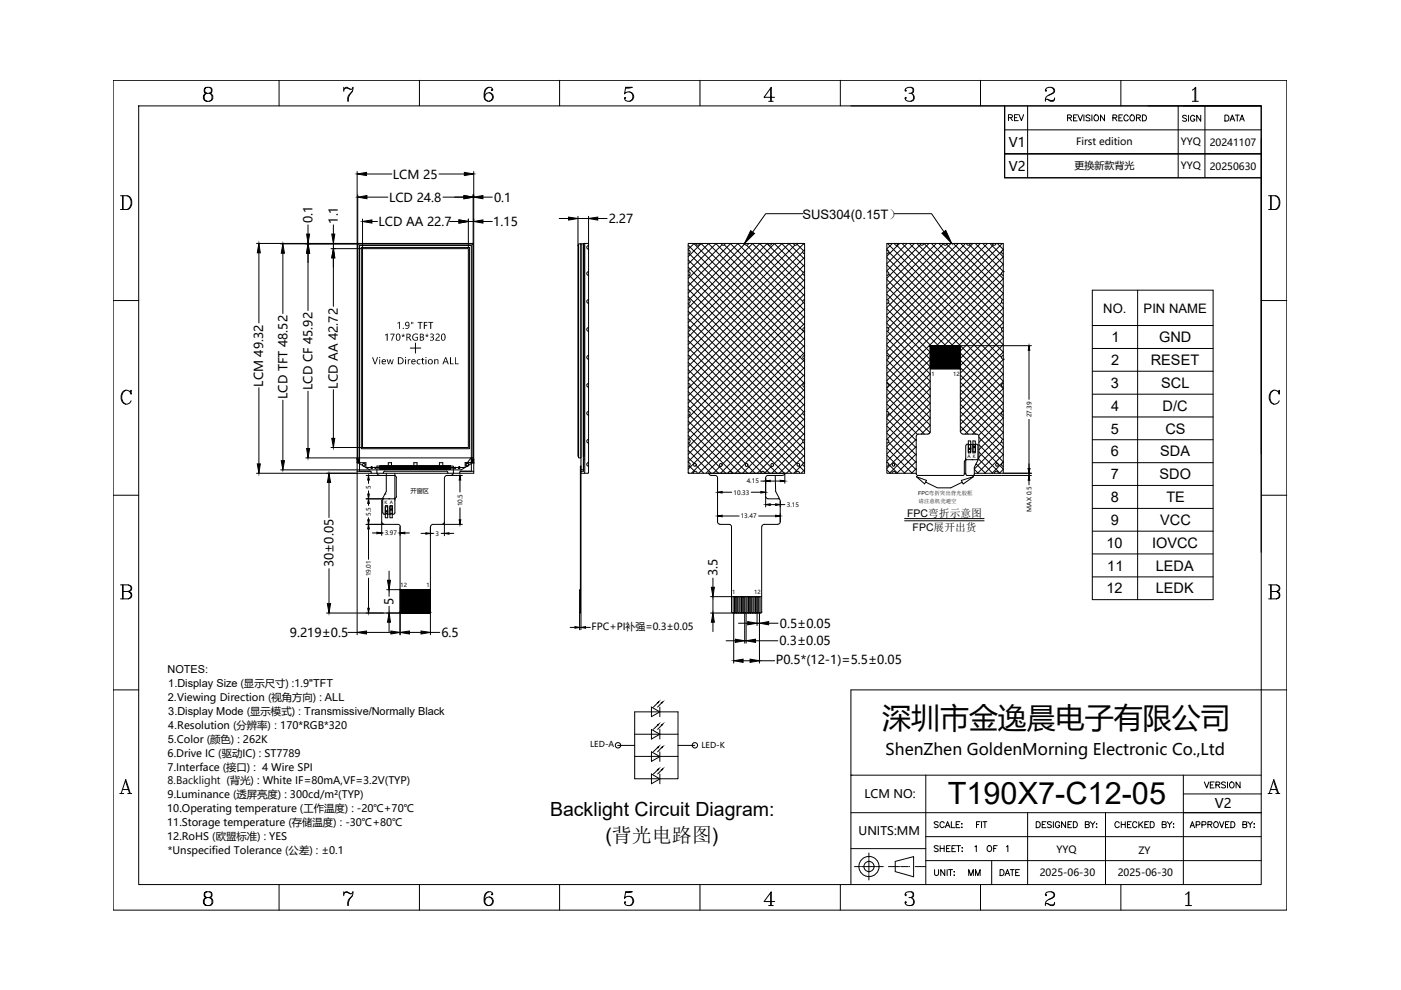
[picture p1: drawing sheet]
<svg xmlns="http://www.w3.org/2000/svg" width="297mm" height="210mm" viewBox="0 0 297 210" stroke-linecap="round" stroke-linejoin="round" font-family="sans-serif">
<g fill="none" stroke="#000" stroke-width=".21">
<path d="M24 17h248.8v176h-248.8zM43.8 18.5l-.4 .2-.1 .7a.97 .97 0 0 0 1.6 0v-.5a.94 .94 0 0 0-1.4-.2l-.1 .7 .1 .3 .3 .1M44.4 18.5l.4 .4-.1 .8-.3 .1 .4 .1 .3 .4a.98 .98 0 0 1-1.1 1.2 .98 .98 0 0 1-.7-1.4l.5-.3-.3 .1a.95 .95 0 0 0 .3 1.6M44.4 19.8l.3 .1a.95 .95 0 0 1-.3 1.6M59.2 17v5.5M72.9 19.1l.4-.6h.3l.7 .4h.3l.2-.4a2.25 2.25 0 0 1-.8 1.8l-.1 1.2M72.9 18.5v.9M73 18.8l.6-.1 .7 .2M74.7 19.4a2.05 2.05 0 0 0-1 2.1M88.9 17v5.5M103.6 18.5a1.77 1.77 0 0 0-.4 2.8l.3 .2M103.7 19.7a.93 .93 0 0 1 .8 .9 .93 .93 0 0 1-.8 .9"/>
<path d="M104.3 18.9l-.1 .2 .1 .1 .2-.1-.2-.4a1.11 1.11 0 0 0-1.2 0 1.11 1.11 0 0 0-.5 1.1v.8a.96 .96 0 0 0 1 1 .96 .96 0 0 0 1-1 .96 .96 0 0 0-1-.9l-.4 .1-.4 .7M118.6 17v5.5M132.7 18.7l1.4-.2h-1.4l-.3 1.4a1.06 1.06 0 0 1 1.5-.3 1.06 1.06 0 0 1 .2 1.6 1.06 1.06 0 0 1-1.6 0l-.1-.3 .1-.3 .2 .2-.2 .1M133.5 19.5a1.06 1.06 0 0 1 .7 1 1.06 1.06 0 0 1-.7 1M148.4 17v5.5M163.4 18.8v2.7M178.2 17v5.5M192 19.1l.2 .1-.2 .2-.1-.3a1.05 1.05 0 0 1 1.8-.2l-.1 .8-.9 .1M193.2 18.5l.4 .4v.5l-.4 .4a.87 .87 0 0 1 .6 .8 .87 .87 0 0 1-.6 .9 .99 .99 0 0 1-1.3-.6l.1-.3 .2 .2-.2 .1M207.9 17v5.5M221.8 19.1l.1 .1-.1 .2-.2-.2a.99 .99 0 0 1 1.1-.7 .99 .99 0 0 1 .9 .9 2.47 2.47 0 0 1-1.5 .9l-.3 .3-.2 .9M222.9 18.5a.74 .74 0 0 1 .4 1.2l-1 .5"/>
<path d="M237.6 17v5.5M252.8 19.1l.7-.6v3M253.4 18.7v2.8M29.4 22.5h238v165.1h-238zM163 21.5h.9M164.2 20.6h-2.2l1.5-2.1v3M193.6 20.1a.93 .93 0 0 1-.4 1.4M213 32.6h54.4M213 27.5h54.4M213 37.7h54.4M217.9 22.5v15.2M223.6 21.1l-.4 .2-1.1-.2-.5 .1"/>
<path d="M223.6 20.8v.3l-.3 .4h-.6l-.6-.4M226.3 25l.8-.1 .1-.3-.3-.2h-.6v1.2M226.8 25l.4 .6M227.6 25h.5M228.4 24.4h-.8v1.2h.8M228.5 24.4l.6 1.2 .4-1.2M229.8 24.4v1.2M231.1 24.6l-.3-.2-.6 .2 .2 .3 .6 .3v.4h-.4l-.4-.1M231.5 24.4v1.2M232.1 24.6l.1-.2a.62 .62 0 0 1 .7 .5 .62 .62 0 0 1-.3 .7 .65 .65 0 0 1-.6-.3 .65 .65 0 0 1 .1-.7zM234.2 24.4v1.2l-.9-1.2v1.2M236 25h.5l.3-.4-.3-.2h-.5v1.2"/>
<path d="M236.4 25l.4 .6M237.2 25h.5M238 24.4h-.8v1.2h.8M239.2 24.7a.48 .48 0 0 0-.5-.3 .48 .48 0 0 0-.4 .5v.3a.48 .48 0 0 0 .4 .4 .48 .48 0 0 0 .5-.3M239.7 24.6l.1-.2a.62 .62 0 0 1 .8 .5 .62 .62 0 0 1-.4 .7 .65 .65 0 0 1-.6-.3 .65 .65 0 0 1 .1-.7zM240.9 25l.9-.1v-.4l-.9-.1v1.2M241.4 25l.4 .6M242.2 24.4h.4a.68 .68 0 0 1 .5 .6 .68 .68 0 0 1-.5 .6h-.4zM252.8 21.5h1.3M25.6 41.5h1.4a1.56 1.56 0 0 1 1 1.5 1.56 1.56 0 0 1-1 1.4h-1.4M26 41.5v2.9M26.1 41.5v2.9"/>
<path d="M27 41.5a1.65 1.65 0 0 1 0 2.9M269 41.5h1.4a1.58 1.58 0 0 1 .7 2.5l-.7 .4h-1.4M269.4 41.5v2.9M269.5 41.5v2.9M270.4 41.5a1.65 1.65 0 0 1 0 2.9M24 63.7h5.4M267.4 63.7h5.4M26.7 82.7a1.69 1.69 0 0 0 0 3M27.6 83.2l.2 .4v-.9l-.2 .5a1.09 1.09 0 0 0-1.2-.4 1.09 1.09 0 0 0-.7 1.1 1.28 1.28 0 0 0 .3 1.4 1.28 1.28 0 0 0 1.4 .2l.4-.5M270.1 82.7a1.73 1.73 0 0 0 0 3M271.1 83.2l.1 .4v-.9l-.1 .5a1.11 1.11 0 0 0-1.3-.4 1.11 1.11 0 0 0-.7 1.1 1.28 1.28 0 0 0 .3 1.4 1.28 1.28 0 0 0 1.4 .2l.4-.5M24 105h5.4"/>
<path d="M267.4 105h5.4M25.6 124h1.6l.4 .2a.64 .64 0 0 1 0 1.1l-.4 .1M25.6 127h1.6l.4-.2a.75 .75 0 0 0 0-1.2l-.4-.2a.81 .81 0 0 1 .6 .8 .81 .81 0 0 1-.6 .8M26 124v3M26.1 124v3M27.2 124a.71 .71 0 0 1 .6 .7 .71 .71 0 0 1-.6 .7h-1.1M269 124h1.7l.4 .2a.7 .7 0 0 1 0 1.1l-.4 .1M269 127h1.7l.4-.2a.8 .8 0 0 0 .2-.8 .8 .8 0 0 0-.6-.6 .82 .82 0 0 1 .5 .8 .82 .82 0 0 1-.5 .8M269.4 124v3M269.5 124v3M270.7 124a.72 .72 0 0 1 .5 .7 .72 .72 0 0 1-.5 .7h-1.2M24 146.3h5.4"/>
<path d="M272.8 146.3h-92.4v41.3M180.4 164.4h.1M180.4 179.9h15.9M180.4 164.4h87M196.3 172.3v15.3M196.3 177.4h71.1M198.9 179.5l-.3-.2-.5 .2 .1 .3 .7 .4v.2l-.3 .2-.5-.2M198.9 174.4l-.3-.2-.5 .2 .1 .3 .7 .4v.2l-.3 .2-.5-.2M199.3 179.3v1.3M199.3 179.9h.9M200.2 174.5a.46 .46 0 0 0-.5-.3 .46 .46 0 0 0-.4 .5 .54 .54 0 0 0 .2 .6 .54 .54 0 0 0 .6 0l.1-.1M200.2 179.3v1.3"/>
<path d="M200.4 175.5l.5-1.3 .5 1.3M200.6 175.1h.6M200.7 179.9h.5M201.5 179.3h-.8v1.3h.8M201.7 174.2v1.3h.7M201.8 179.9h.5M202.6 179.3h-.8v1.3h.8M202.7 174.8h.5M202.8 179.3h.9M203.2 179.3v1.3M203.5 174.2h-.8v1.3h.8M203.9 174.7h.1z"/>
<path d="M203.9 175.4h.1zM203.9 179.8h.2zM206.7 179.5l.3-.2v1.3M207 174.8h.5M207.8 174.2h-.8v1.3M208.1 174.2v1.3M208.4 174.2h.8M208.8 174.2v1.3M217.9 172.3v15.3M219.7 174.2h.4a.68 .68 0 0 1 .5 .7 .68 .68 0 0 1-.5 .6h-.4zM221 174.8h.4M221.8 174.2h-.8v1.3h.8"/>
<path d="M222.9 174.4l-.3-.2-.5 .2v.2l.8 .5v.2l-.3 .2-.5-.2M223.3 174.2v1.3M224.6 174.5a.46 .46 0 0 0-.5-.3 .46 .46 0 0 0-.3 .5 .54 .54 0 0 0 .1 .7 .54 .54 0 0 0 .7-.1v-.3h-.2M225.9 174.2v1.3l-.8-1.3v1.3M226.4 174.8h.5M227.2 174.2h-.8v1.3h.8M227.6 174.2h.4a.68 .68 0 0 1 .4 .7 .68 .68 0 0 1-.4 .6h-.4zM230.1 174.8h.7l.2-.3-.2-.2-.7-.1v1.3l.8-.1 .1-.3-.3-.3M231.2 174.2l.5 .6v.7M232.1 174.2l-.4 .6M232.4 174.7h.2zM232.4 175.4h.2z"/>
<path d="M234.4 172.3v15.3M237.3 174.5a.48 .48 0 0 0-.5-.3 .48 .48 0 0 0-.4 .5 .53 .53 0 0 0 .2 .7 .53 .53 0 0 0 .7-.2M237.7 174.8h.9M237.7 174.2v1.3M238.6 174.2v1.3M239 174.8h.5M239.8 174.2h-.8v1.3h.8M241 174.5a.46 .46 0 0 0-.5-.3 .46 .46 0 0 0-.4 .5 .54 .54 0 0 0 .2 .7 .54 .54 0 0 0 .7-.1v-.1M241.5 174.2v1.3M241.8 174.8l.5 .7M242.3 174.2l-.8 .9M242.7 174.8h.5"/>
<path d="M243.5 174.2h-.8v1.3h.8M243.9 174.2h.4a.68 .68 0 0 1 .4 .7 .68 .68 0 0 1-.4 .6h-.4zM246.4 174.8h.7l.1-.5-.8-.1v1.3l.8-.1v-.5l-.2-.1M247.5 174.2l.5 .6v.7M248.5 174.2l-.5 .6M248.8 175.4h.1zM248.8 174.6v.2zM252.3 175.5l.5-1.3 .5 1.3M252.5 175.1h.6M253.6 174.9l.7-.1v-.5l-.7-.1v1.3M254.8 174.9l.8-.1v-.5l-.8-.1v1.3M255.3 165.8l.5 1.3 .5-1.3"/>
<path d="M256.1 174.8h.8v-.5l-.8-.1v1.3M256.5 174.8l.4 .7M256.6 166.4h.5M257.4 165.8h-.8v1.3h.8M257.5 174.4l.1-.1a.59 .59 0 0 1 .7 .5 .59 .59 0 0 1-.7 .6l-.3-.4zM257.8 166.4l.7-.1 .1-.3-.3-.2h-.5v1.3M258.2 166.4l.4 .7M258.6 174.2l.4 1.3 .5-1.3M259.8 166l-.3-.2-.5 .2 .1 .3 .6 .2 .1 .2v.2l-.3 .2-.5-.2M259.8 174.8h.5M260.3 165.8v1.3M260.6 174.2h-.8v1.3h.8"/>
<path d="M260.9 165.9a.57 .57 0 0 1 .8 .6 .57 .57 0 0 1-.9 .4l-.1-.6zM261 174.2h.4a.68 .68 0 0 1 .4 .7 .68 .68 0 0 1-.4 .6h-.4zM262.9 165.8v1.3l-.8-1.3v1.3M263.5 174.8h.7l.2-.3-.2-.2-.7-.1v1.3l.8-.1 .1-.3-.3-.3M264.6 174.2l.5 .6v.7M265.5 174.2l-.4 .6M265.8 174.7h.2zM265.8 175.4h.2zM268.8 168.2h.9M269.1 168.2l1-2.9 1 2.9M269.4 167.4h1.3M270.1 165.7l.8 2.5"/>
<path d="M270.5 168.2h.8M43.8 189.1l-.4 .1-.1 .7a1.02 1.02 0 0 0 1.6 0v-.4a.99 .99 0 0 0-1.4-.3l-.1 .7 .4 .4M44.4 189.1l.3 .1 .1 .3-.1 .7-.3 .1 .4 .2 .3 .4a1 1 0 0 1-1 1.1 1 1 0 0 1-1-1.1l.3-.4 .4-.2-.3 .2a.98 .98 0 0 0 0 1.4l.3 .1M44.4 190.3l.3 .2a.98 .98 0 0 1 0 1.4l-.3 .1M59.2 187.6v5.4M72.9 189.6l.4-.5h.3l.7 .4h.3l.2-.4-.1 .8a2.55 2.55 0 0 0-.8 2.1M72.9 189.1v.8M73 189.3l.6-.1 .7 .3M74.7 189.9a2.03 2.03 0 0 0-1 2.1M88.9 187.6v5.4M103.6 189.1a1.73 1.73 0 0 0-.4 2.8l.3 .1M103.7 190.2a.93 .93 0 0 1 .8 .9 .93 .93 0 0 1-.8 .9"/>
<path d="M104.3 189.5l-.1 .1 .1 .2 .2-.3a1.02 1.02 0 0 0-1.3-.3 1.02 1.02 0 0 0-.6 1.1v.8a.96 .96 0 0 0 1 1 .96 .96 0 0 0 1-1 .96 .96 0 0 0-1-.9l-.7 .4-.1 .4M118.6 187.6v5.4M132.7 189.2l1.4-.1h-1.4l-.3 1.4a1.05 1.05 0 0 1 1.5-.3 1.05 1.05 0 0 1 .2 1.5 1.05 1.05 0 0 1-1.6 0l-.1-.3 .1-.3 .2 .2-.2 .1M133.5 190a1.03 1.03 0 0 1 .7 1 1.03 1.03 0 0 1-.7 1M148.4 187.6v5.4M163 192h.9M163.4 189.3v2.7M164.2 191.1h-2.2l1.5-2v2.9M178.2 187.6v5.4M181.2 183.7h1.2M182.6 183.7h.1M182.8 183.7h2.8"/>
<path d="M184.2 180.9v1M184.2 182v.2M184.2 182.3v2.8M184.2 185.3v.1M184.2 185.6v1M185.8 183.7h.1M186 183.7h1.3M188.4 183.7h2.1M189.8 182.6l3.9-1v4.3l-3.9-1.1zM190.7 183.7h.2M191.1 183.7h1.4M192 189.6l.2 .2-.2 .1-.1-.1 .1-.5a1.54 1.54 0 0 1 1.6-.1l.1 .3-.1 .7-.9 .1"/>
<path d="M192.7 183.7h.2M193.2 189.1l.4 .4v.4l-.4 .4a.87 .87 0 0 1 .6 .8 .87 .87 0 0 1-.6 .9l-1-.1-.3-.5 .1-.3 .2 .2-.2 .1M193.6 190.6a.91 .91 0 0 1-.4 1.4M194 183.7h2.2M196.3 182.5h71.1M198.1 184.4l.1 1.1 .3 .1 .4-.1 .1-1.1M200.3 184.4v1.2l-.8-1.2v1.2M200.8 184.4v1.2M201.1 184.4h.9M201.5 184.4v1.2M202.3 184.8h.1zM202.3 185.6h.1z"/>
<path d="M203.9 180.5h.2zM205.4 185.6v-1.2l.5 1.2 .5-1.2v1.2M206.8 185.6v-1.2l.5 1.2 .5-1.2v1.2M207.9 187.6v5.4M210.3 182.5v5.1M212 184.4h.5a.68 .68 0 0 1 .4 .6 .68 .68 0 0 1-.4 .6h-.5zM213.1 185.6l.5-1.2 .5 1.2M213.3 185.2h.6M214.2 184.4h.8M214.6 184.4v1.2M215.3 185h.5M216.1 184.4h-.8v1.2h.8"/>
<path d="M221.8 189.6l.1 .2-.1 .1-.2-.1a1.05 1.05 0 0 1 1-.8 1.05 1.05 0 0 1 1 .6v.3a2.47 2.47 0 0 1-1.5 1l-.3 .2-.2 .9M222.9 189.1a.69 .69 0 0 1 .4 1.1l-1 .5M223.6 191.6l-.4 .3h-.5l-.6-.3-.5 .1M223.6 191.3l-.3 .7h-.6l-.6-.4M237.6 187.6v5.4M251.4 189.6l.7-.5v2.9M251.4 192h1.2M252 189.2v2.8"/>
<circle cx="184.2" cy="183.7" r="2.14"/>
<circle cx="184.2" cy="183.7" r="1.08"/>
</g>
<path d="M180.4 22.5h87M213 22.5v15.2zM243.4 22.5h24v73.7M249.8 22.5v15.2M255.5 22.5v15.2M267.4 29.4v87.7M196.3 164.4v7.9M250.9 164.4v7.9h16.5h-87M250.9 172.3v15.3M250.9 168.3h16.5" fill="none" stroke="#000" stroke-width=".21"/>
<!-- layer: 0 -->
<g fill="none" stroke="#000" stroke-width=".21">
<path d="M65.3 47.7v1.9M65.3 51.6v.1M65.3 53.7v2M65.4 51.6h.4M65.4 51.7h.4M70.7 47.7v1.9M70.7 51.6v1.1M70.7 54.7v2M70.8 52.7h.3M70.8 51.6h.3M95.3 47h2M96.4 41.8h2"/>
<path d="M99.3 46.5v.4M99.3 47h1.1M100.3 41.3v.4M100.3 41.8h.1M100.4 41.3v.4M100.4 46.5v.4M102.4 47h2M102.4 41.8h2M145.9 59.7l24.7 24.8M145.9 56.7l24.6 24.6M145.9 55.1l24.7 24.7M145.9 52l24.7 24.7"/>
<path d="M146.1 58.3l24.5 24.6M146.1 53.8l24.5 24.4M147.1 51.6l23.5 23.6M147.2 51.6l-1.3 1.2M148.6 51.6l22 22M148.7 51.6l-2.8 2.8M150.2 51.6l20.4 20.4M150.3 51.6l-4.4 4.4M151.8 51.6l18.8 18.9M151.8 51.6l-5.9 5.9M153.1 51.9l-7.2 7.2M153.6 51.9l17 17"/>
<path d="M154.8 51.6l15.8 15.8M154.9 51.6l-9 9M156.4 51.6l14.2 14.2M156.5 51.6l-10.6 10.6M157.9 51.7l-11.8 11.9M158.3 52l11.9 11.9M159.5 51.6l11.1 11.1M159.6 51.6l-13.7 13.7M161.1 51.6l9.5 9.6M161.1 51.6l-15.2 15.2M162.6 51.6l8 8M162.7 51.6l-16.8 16.8"/>
<path d="M164.2 51.6l6.1 6.2M164.2 51.6l-18 18M165.7 51.6l4.9 4.9M165.8 51.6l-19.9 19.9M167.2 51.6l3.4 3.4M167.3 51.6l-21.4 21.4M168.5 52l-22.6 22.6M169 51.8l1.3 1.3M170.2 53.4l-24.3 24.3M170.2 58.1l-24.3 24.3M170.3 45.3h-8l-2.7 3.9M170.4 51.6l.2 .3"/>
<path d="M170.5 51.6l-24.2 24.1M170.6 53l-.1 .1M170.6 54.5l-24.7 24.8M170.6 56.1l-24.7 24.7M170.6 59.2l-24.7 24.7M188 53.1h.1M188 54.6l24.7 24.7-9.1 9.1M188 59.2l14 14.1M188 56.1l24.7 24.7M188.2 51.6l24.1 24.2M188.4 58.1l24.3 24.3-9.1 9.1M188.5 53.4l24.2 24.3-9.1 9.1"/>
<path d="M189.2 51.6l-1.2 1.2M189.6 45.3h7.9l2.6 3.9M190.1 52l22.6 22.6-9.1 9.1M190.7 51.6l-2.7 2.7M191.2 51.6l21.5 21.5-9.1 9.1M192.3 51.6l-4.3 4.3M192.8 51.6l19.9 19.9M193.9 51.6l-5.9 5.8M194.4 51.6l18 18.1M195.1 51.9l-7.1 7.1M195.9 51.6l16.8 16.8-9.1 9.1M197 51.6l-9 9"/>
<path d="M197.5 51.6l15.2 15.3M198.5 51.6l-10.5 10.5M199 51.6l13.7 13.7-9.1 9.1M200 51.7l-11.8 11.9M200.7 51.8l11.8 11.8M201.6 51.6l-13.6 13.6M202.1 51.6l10.6 10.6-11 11.1M203.2 51.6l-15.2 15.1M203.7 51.6l9 9.1-12.6 12.6M204.7 51.6l-16.7 16.7M205.6 51.9l7.1 7.2-14.1 14.2M206.3 51.6l-18 18"/>
<path d="M206.8 51.6l5.9 5.9M207.8 51.6l-19.8 19.8M208.4 51.6l4.3 4.4-24.7 24.7M209.4 51.6l-21.4 21.4M209.9 51.6l2.8 2.9-24.7 24.7M210.6 52l-22.6 22.5M211.4 51.6l1.3 1.3M212.3 58l-24.3 24.3M212.4 53.3l-24.4 24.3M212.5 51.6l-24.1 24.1M212.7 57.6h.1M212.7 52.9l-.2 .2"/>
<path d="M145.9 79.9l20.4 20.4M145.9 78.4l21.9 21.9M145.9 76.8l23.1 23.2M145.9 75.3l.1 .1M145.9 73.7l24.5 24.5M145.9 72.2l24.7 24.7M145.9 70.6l24.7 24.7M145.9 69.1l24.4 24.3M145.9 67.5l24.7 24.7M145.9 66l24.7 24.6M145.9 64.4l24.7 24.7M145.9 62.9l24.5 24.4"/>
<path d="M145.9 61.3l24.7 24.7M146.3 75.7l22.7 22.7M170.3 64.2l-24.4 24.4M170.5 70.2l-24.6 24.6M170.6 60.8l-24.7 24.7M170.6 62.3l-24.7 24.7M170.6 65.4l-24.7 24.7M170.6 67l-24.7 24.7M170.6 68.6l-24.6 24.5M170.6 71.6l-24.7 24.7M170.6 73.2l-24.7 24.7M170.6 74.7l-24.7 24.8"/>
<path d="M170.6 76.3l-24 24M170.6 77.9l-22.5 22.4M170.6 79.4l-20.9 20.9M188 65.5l9.2 9.1-9.2 9.2M188 68.6l9.2 9.1-9.2 9.2M188 73.2l9.2 9.2-9.2 9.2M188 74.8l9.2 9.2-9.2 9.1M188 77.9l9.2 9.2-9.2 9.1M188 79.4l9.2 9.2-9.2 9.2M188 76.3l9.2 9.2M188 71.7l9.2 9.1M188 67l9.2 9.2"/>
<path d="M188 62.4l11 10.9M188 60.8l12.5 12.5M188.2 70.2l9 9.1-9.2 9.2M188.3 64.2l9.1 9.1h6M197.2 76.2l-9.2 9.2M197.2 78.2h6.4M197.4 73.3l-.2 .1v18.1l-.2 .4-.3 .1M203.5 73.3l.2 .1M203.5 73.3h15.2M203.6 73.5v18M203.6 74.9l9.1 9.1-8.1 8M203.6 77.9l9.1 9.2-5.2 5.2"/>
<path d="M203.6 79.5l9.1 9.1-5.2 5.2M203.6 76.4l9.1 9.1M212.4 64.1l-9.2 9.2M212.5 70.2l-8.9 8.9M212.7 76.2h.1M212.7 66.9l-9.1 9.1M212.7 71.6l-9.1 9.1M212.7 76.2l-9.1 9.1M218.2 74.3v10.4M231.6 61.5h25.6v65.6h-25.6zM231.6 69h25.6M231.6 73.9h25.6"/>
<path d="M231.6 78.7h25.6M241.2 61.5v65.6M123 98.8h.2v31.2h-.2zM145.9 97l1.3 1.3M145.9 95.5l4.9 4.8M145.9 92.3l8 8M145.9 90.8l9.5 9.5M145.9 89.3l11.1 11M145.9 86.2l12.2 12.2M145.9 84.6l15.5 15.5M145.9 83l17.3 17.3M146 94l6.3 6.3"/>
<path d="M146.2 98.8l1.1 1.2M146.2 87.9l12.3 12.4M146.3 81.8l18.4 18.5M147.6 98.7l1.6 1.6M152.7 98.9l-1.5 1.4M158.5 98.7l1.6 1.6M163.6 98.9l-1.5 1.4M169.4 98.8l1.2 1.2M170.2 87.6l-12.8 12.7M170.2 98.4l-1.9 1.9M170.3 93.7l-6.7 6.6M170.6 81l-17.5 17.5"/>
<path d="M170.6 82.5l-17.8 17.8M170.6 84l-15.9 16M170.6 85.6l-14.7 14.7M170.6 87.2h-.1M170.6 88.7l-11.6 11.6M170.6 90.3l-10 10M170.6 91.8l-6.7 6.7M170.6 94.9l-5.4 5.4M170.6 96.5l-3.9 3.8M170.6 98l-.1 .1M170.6 99.6l-.7 .7M188 81l9.2 9.2-1.9 1.8"/>
<path d="M188 99.6l.8 .7M188 98.1h.1M188 96.5l3.8 3.8M188 95l5.4 5.3M188 91.8l6.3 6.3M188 90.3l6.3 6.2M188 88.7l6.3 6.3M188 87.2h.1M188 85.7l6.5 6.4M188 84.1l8 7.9M188 82.5l9.2 9.2M188.4 93.7l5.9 5.9"/>
<path d="M188.4 98.4l1.9 1.9M188.4 87.6l5.9 5.8M194.3 93.1l-6.3 6.2M194.3 94.7l-5.7 5.6M194.3 96.2l-4.2 4.1M194.3 97.8l-2.6 2.5M194.3 99.3l-1 1M196.7 92h-2l-.4 .3v8.2M197.1 91.8l-.2 .2M197.2 80.9l-9.2 9.1M197.2 85.5l-9.2 9.2M203.6 81l9.1 9.2-5.2 5.1"/>
<path d="M203.6 82.6l9.1 9.1-5.2 5.2M203.6 87.3l9.1 9.1-3.9 3.9M203.6 90.4l1.7 1.6M203.6 88.8l3.3 3.2M203.6 85.7l9.1 9.1M203.6 84.2l9 9M203.7 91.5v.3l.4 .2M204.1 92h3l.4 .3v.2v4.7l-.4 .3h-2.2l-.4 .2v2.8l-.2 .3h-9.8M206.6 99.5l.8 .8M206.9 98.5h.1M207 98.4l1.9 1.9M207.5 97.3l3 3"/>
<path d="M207.5 92.7l5.2 5.2-2.4 2.4M207.5 95.9l4.5 4.4M207.5 94.3l5.2 5.2M212.3 93.7l-5.7 5.8M212.7 80.9l-9.1 9.1M212.7 85.5l-6.5 6.5M212.7 94.8l-5.5 5.5M212.7 99.5l-.8 .8M218.2 88.9v10.4M231.6 83.6h25.6M231.6 88.4h25.6M231.6 93.2h25.6"/>
<path d="M231.6 98.1h25.6M69.2 100.3h6.4M69.8 102.3v7.4M75.7 100.4v34.2M77.6 100.8h6M77.6 111.2h3.7M77.6 105.8h3.7M78.1 101.8v.7M78.1 104.1v.6M78.1 106.7v.5M78.1 109.8v.4M78.1 112.2v6.4"/>
<path d="M78.9 113h1M80.4 100.8l-.2-.1-.3-.4v-1.5h16.2v1.5l-.2 .4-.3 .1M80.9 110.8v2.7M80.9 113h.2M81.4 111.2h3M81.6 104.7h.1M83.6 105.8l-2.2-.1-.4 .3-.1 4.7 .1 .2 .4 .2M83.6 100.8l.2 .1 .3 .4M84 101.3v4M84.1 105.2l-.3 .5h-.2M84.4 111.2h.2l.3 .5M84.6 113h.2"/>
<path d="M84.8 111.7v18.1M84.8 111.8v1.7M85.8 113h1M89.3 113.1h1M91.3 111.8v1.8M91.3 113.1h.7M91.8 111.2h1.9M91.8 111.2l-.4 .2-.1 .3v18.1l-.2 .1M93.5 113.1h.7M93.8 111.2h4.2M94.2 110.8v2.8M94.7 100.8h3.3"/>
<path d="M94.7 100.8l-.4 .3v.2l-.1 9.4-.2 .4h-.3M95.2 113.1h1M97.5 101.8v2.5M97.5 107.7v2.5M145.9 100.1l.2 .2M150.2 100.3h16.2M150.3 100.3v.2l.5 .3M150.7 100.8l1.2 .1 .2 .4v9.4l.3 .4h.2M152.6 111.2h2M153.1 104.4h2M153.1 109.4h3.6M154.4 100.3h-.1"/>
<path d="M154.6 111.2l.4 .2 .1 .3v18.1l.2 .1M159.3 104.4h2M160.9 109.4h3.6M161.3 102h1M162 111.2h2.9M162 111.2h-.2l-.3 .5v18l-.2 .2M162.3 105.2l.1 .3 .4 .2M162.3 105.3v2.2M162.8 100.8h3.1M162.8 105.8h2.1M162.8 100.8l-.4 .3-.1 .2v4M163.3 102h2.1"/>
<path d="M163.3 107h1.2M164.9 105.7l.5 .3v.2v4.5l-.2 .4h-.3M165.4 107h1M166.4 100.4v2.1M166.4 100.3v.2l-.4 .3M194.3 100.5l.3 .3M204.8 100.5l.3 .3M206.4 100.8h12.3M206.6 100.5l-.3 .3h-1.3M212.8 100.3h5.9M218.2 100.3v.5M218.2 101.8v1"/>
<path d="M231.6 102.9h25.6M231.6 107.8h25.6M231.6 112.6h25.6M231.6 117.4h25.6M69.2 130h15.7M69.8 120.6v7.4M73.8 134.1h1.9M77.7 134.1h5.2M78.1 122.6v6.4M82 125h9.3M82.5 121.1v1.9M82.5 125v1.4"/>
<path d="M82.5 128.5v1.5M82.5 131.9v2M84.8 129.9v4.7M84.9 129.7l.2 .2M85 130h6M86.8 134.1h2.5M91.3 134.1h1.9M91.3 129.9v4.7M120.9 133h1M122.9 130.1v3.4M122.9 133h.3M123 125h-.1v5h.1"/>
<path d="M123.2 130.1v3.4M124.1 133h1.1M150.7 130h4.5M150.7 126.5h10.8M151.2 122.6v1.9M151.2 126.5v3.5M151.2 131.9v2M154 135.9h1.9M155.3 130h6M155.4 126.5h.3v3.5h-.3zM155.6 130.1v10.5M155.9 126.5h.3v3.5h-.3z"/>
<path d="M156.4 126.5h.3v3.5h-.3zM156.6 132.1h1.9M156.9 126.5h.3v3.5h-.3zM157.4 126.5h.3v3.5h-.3zM157.9 126.5h.3v3.5h-.3zM157.9 130.1v6.3M157.9 135.9h.3M158.2 130.1v6.3M158.4 126.5h.3v3.5h-.3zM158.9 126.5h.3v3.5h-.3zM159.4 126.5h.3v3.5h-.3zM159.9 126.5h.3v3.5h-.3z"/>
<path d="M160.2 135.9h4.7M160.3 126.5h.3v3.5h-.3zM160.5 130.1v2.5M160.5 132.1h.5M160.9 126.5h.2v3.5h-.2zM161 130.1v10.5M163 132.1h2M231.6 122.3h25.6M157.6 140.1h1.4M161 140.1h3.2"/>
</g>
<g fill="#000" stroke="#000" stroke-width=".21">
<path d="M65.3 51.7l.3 2h-.6zM65 49.6h.6l-.3 2zM70.7 52.7l.3 2h-.7zM70.3 49.6h.7l-.3 2zM97.3 46.6l2 .4-2 .3zM98.4 41.5l1.9 .3-1.9 .3zM100.4 47l2-.4v.7zM100.4 41.8l2-.3v.6zM159.2 48.9l.8 .6-2.2 2.1zM199.7 49.5l.8-.6 1.3 2.7zM218.2 73.3l.1 1h-.3zM218 99.3h.3l-.1 1z"/>
<path d="M69.8 100.3l.3 2h-.7zM78 110.2h.3l-.2 1zM78.1 105.8l.2 .9h-.3zM78.1 111.2l.2 1h-.3zM78 104.7h.3l-.2 1.1zM78.1 100.8l.2 1h-.3zM79.9 112.8l1 .2-1 .2zM84.8 113l1-.2v.4zM90.3 113l1 .1-1 .2zM94.2 113.1l1-.1v.3zM97.4 110.2h.3l-.2 1zM97.5 100.8l.2 1h-.3z"/>
<path d="M152.1 104.4l1-.2v.3zM152.1 109.4l1-.2v.4zM161.3 104.2l1 .2-1 .1zM162.3 102l1-.2v.3zM162.3 107l1-.2v.4zM164.5 106.8l.9 .2-.9 .2zM164.5 109.2l.9 .2-.9 .2zM165.4 101.8l1 .2-1 .1zM218.2 100.8l.1 1h-.3zM69.4 128h.7l-.3 2zM75.7 134.1l2-.3v.6zM78 129h.3l-.2 1z"/>
<path d="M82.5 130l.3 1.9h-.6zM82.2 123h.6l-.3 2zM82.9 133.8l1.9 .3-1.9 .3zM84.8 134.1l2-.3v.6zM89.3 133.8l2 .3-2 .3zM121.9 132.9l1 .1-1 .2zM123.2 133l.9-.1v.3zM151.2 130l.3 1.9h-.7zM150.8 124.5h.7l-.3 2zM155.9 135.5l2 .4-2 .3zM155.6 140.1l2-.3v.6zM158.5 131.8l2 .3-2 .4z"/>
<path d="M159 139.8l2 .3-2 .3zM158.2 135.9l2-.4v.7zM161 132.1l2-.3v.7z"/>
<path d="M197.4 73.3h6.1zM197.4 73.3h6.1z"/>
<path d="M197.4 73.3h6.1zM197.3 73.3h6.2z"/>
<path d="M197.3 73.3h6.2zM197.3 73.3h6.2z"/>
<path d="M197.3 73.3h6.3zM197.3 73.3h6.3zM197.3 73.3h6.3zM197.3 73.3h6.3z"/>
<path d="M197.3 73.3l6.3 .1zM197.3 73.3l6.3 .1z"/>
<path d="M197.2 73.4h6.4zM197.2 73.4h6.4zM197.2 73.4h6.4zM197.2 73.4h6.4z"/>
<path d="M197.2 73.4l6.4 .1zM197.2 73.4l6.4 .1z"/>
<path d="M197.2 73.5l6.4 4.7v-4.7zM197.2 73.5l6.4 4.7h-6.4z"/>
<path d="M85 130h6.1zM85 130h6z"/>
<path d="M85 129.9h6.1zM85 129.9l6.1 .1z"/>
<path d="M84.9 129.9h6.3zM84.9 129.9h6.3z"/>
<path d="M84.9 129.9h6.3zM84.9 129.9h6.3z"/>
<path d="M84.9 129.9h6.3zM84.9 129.9h6.2z"/>
<path d="M84.8 125l6.5 4.8v-4.8zM84.8 125l6.5 4.8h-6.5z"/>
<path d="M84.8 129.8h6.5zM84.8 129.8h6.5z"/>
<path d="M84.9 129.8l6.4 .1zM84.9 129.8l6.4 .1zM84.9 129.9h6.4zM84.9 129.9h6.4z"/>
<path d="M84.9 129.9h6.4zM84.9 129.9h6.3z"/>
</g>
<!-- layer: 3-LCD -->
<g fill="none" stroke="#000" stroke-width=".21">
<path d="M75.8 51.7h24.5v46.4l-2.5 1.5h-19.4l-2.6-1.5zM75.8 51.7h24.5v45.4h-24.5zM76.9 52.7h22.4v42.2h-22.4zM122.5 52h.2v44.8h-.2zM122.7 51.7h.5v45.4h-.5zM123.2 51.7h.5v47.9h-.5zM123.7 52h.1v44.8h-.1zM87 73.8h2.2M88.1 72.7v2.2M78.6 99.1l.3-.2 .1 .3-.3 .2zM79.4 99.1h.2v.2h-.2zM80.5 98.7l.1 .8z"/>
<path d="M80.5 99.2h-.5h.5M80.6 98.7l.1 .8zM80.8 98.7v.8zM80.9 98.7v.8zM81 98.7l.1 .8zM81.1 98.7l.1 .8zM81.2 98.7l.1 .8zM81.4 98.7v.8zM81.5 98.7v.8zM81.6 98.7v.8zM81.7 98.7l.1 .8zM81.8 98.7l.1 .8z"/>
<path d="M81.9 98.7l.1 .8zM82.1 98.7v.8zM82.2 98.7v.8zM82.3 98.7l.1 .8zM82.4 98.7l.1 .8zM82.5 98.7l.1 .8zM82.7 98.7v.8zM82.8 98.7v.8zM82.9 98.7l.1 .8zM83 98.7l.1 .8zM83.1 98.7l.1 .8zM83.3 98.7v.8z"/>
<path d="M83.4 98.7v.8zM83.5 98.7l.1 .8zM83.6 98.7l.1 .8zM83.7 98.7l.1 .8zM83.8 98.7l.1 .8zM84 98.7v.8zM84.1 98.7v.8zM84.2 98.7l.1 .8zM84.3 98.7l.1 .8zM84.4 98.7l.1 .8zM84.6 98.7v.8zM84.7 98.7v.8z"/>
<path d="M84.8 98.7l.1 .8zM84.9 98.7l.1 .8zM85 98.7l.1 .8zM85.2 98.7v.8zM85.2 98.7l.1 .8zM85.4 98.7l.1 .8zM85.5 98.7l.1 .8zM85.6 98.7l.1 .8zM85.8 98.7v.8zM85.8 98.7l.1 .8zM86 98.7v.8zM86.1 98.7l.1 .8z"/>
<path d="M86.2 98.7l.1 .8zM86.3 98.7l.1 .8zM86.4 98.7l.1 .8zM86.6 98.7v.8zM86.7 98.7l.1 .8zM86.8 98.7l.1 .8zM86.9 98.7l.1 .8zM87 98.7l.1 .8zM87.2 98.7v.8zM87.3 98.7l.1 .8zM87.4 98.7v.8zM87.5 98.7l.1 .8z"/>
<path d="M87.6 98.7l.1 .8zM87.7 98.7l.1 .8zM87.9 98.7l.1 .8zM88 98.7v.8zM88.1 98.7l.1 .8zM88.2 98.7l.1 .8zM88.3 98.7l.1 .8zM88.5 98.7v.8zM88.6 98.7v.8zM88.7 98.7l.1 .8zM88.8 98.7l.1 .8zM88.9 98.7l.1 .8z"/>
<path d="M89.1 98.7v.8zM89.2 98.7v.8zM89.3 98.7l.1 .8zM89.4 98.7l.1 .8zM89.5 98.7l.1 .8zM89.6 98.7l.1 .8zM89.8 98.7v.8zM89.9 98.7v.8zM90 98.7l.1 .8zM90.1 98.7l.1 .8zM90.2 98.7l.1 .8zM90.4 98.7v.8z"/>
<path d="M90.5 98.7v.8zM90.6 98.7l.1 .8zM90.7 98.7l.1 .8zM90.8 98.7l.1 .8zM91 98.7v.8zM91.1 98.7v.8zM91.2 98.7l.1 .8zM91.3 98.7l.1 .8zM91.4 98.7l.1 .8zM91.6 98.7v.8zM91.7 98.7v.8zM91.8 98.7v.8z"/>
<path d="M91.9 98.7l.1 .8zM92 98.7l.1 .8zM92.1 98.7l.1 .8zM92.3 98.7v.8zM92.4 98.7v.8zM92.5 98.7l.1 .8zM92.6 98.7l.1 .8zM92.7 98.7l.1 .8zM92.9 98.7v.8zM92.9 98.7l.1 .8zM93.1 98.7l.1 .8zM93.2 98.7l.1 .8z"/>
<path d="M93.3 98.7l.1 .8zM93.5 98.7v.8zM93.5 98.7l.1 .8zM93.7 98.7l.1 .8zM93.8 98.7l.1 .8zM93.9 98.7l.1 .8zM94.1 98.7v.8zM94.1 98.7l.1 .8zM94.3 98.7v.8zM94.4 98.7l.1 .8zM94.5 98.7l.1 .8zM94.6 98.7l.1 .8z"/>
<path d="M94.7 98.7l.1 .8zM94.9 98.7v.8zM95 98.7l.1 .8zM95.1 98.7l.1 .8zM95.2 98.7l.1 .8zM95.3 98.7l.1 .8zM95.4 98.7l.1 .8zM95.5 99.2h.5h-.5M96.4 99.1h.2v.2h-.2zM97.1 99.1l.3-.2 .2 .3-.3 .2z"/>
</g>
<g fill="none" stroke="#000" stroke-width=".21">
<path d="M75.7 36.4v15.1M77.7 36.9h5.4M93.1 36.9h5.4M100.4 36.4v15.1M54.4 51.6h21.2M54.9 53.6v14.9M59.5 51.7h16.2M60 53.7v12.8M65.3 53.7v12.1M70.2 52.7h6.6M70.7 54.7v10.3M75.8 41.3v10.3"/>
<path d="M76.9 46.5v6.1M77.8 41.8h4.4M78.9 47h1.1M93.9 41.8h4.5M96.1 47h1.2M99.3 46.5v6.1M100.3 41.3v10.3M118.6 46.3h2M122.5 45.9v6M122.5 46.3h2.3M124.8 45.9v5.7M126.7 46.3h2"/>
<path d="M54.9 82.2v16.2M59.5 99.6h18.8M60 84.9v12.8M64.8 97.1h10.9M65.3 82.9v12.2M70.2 94.9h6.6M70.7 82.6v10.3M54.4 100.3h21.2M191.8 110h16.8M191.8 110.4h16.8"/>
</g>
<g fill="#000" stroke="#000" stroke-width=".21">
<path d="M75.7 36.9l2-.4v.7zM98.5 36.5l1.9 .4-1.9 .3zM54.9 51.6l.3 2h-.6zM60 51.7l.3 2h-.7zM65.3 51.7l.3 2h-.6zM70.7 52.7l.3 2h-.7zM75.8 41.8l2-.3v.6zM76.9 47l2-.4v.7zM97.3 46.6l2 .4-2 .3zM98.4 41.5l1.9 .3-1.9 .3zM120.6 46l1.9 .3-1.9 .4zM124.8 46.3l1.9-.3v.7z"/>
<path d="M54.6 98.4h.6l-.3 1.9zM59.6 97.7h.7l-.3 1.9zM65 95.1h.6l-.3 2zM70.3 92.9h.7l-.3 2z"/>
</g>
<!-- layer: 3-LCD -->
<g fill="#000">
<path d="M78.9 75.7h.2l.4 1.4 .5-1.4h.2l-.6 1.5h-.2zM81.6 70.9l.6-.2v1.5h-.2v-1.2l-.4 .1zM82 76.2h.2l.2 .9 .3-.9h.1l.3 .9 .2-.9h.2l-.3 1h-.2l-.3-.8-.2 .8h-.2zM82.7 70.8h1l-.5 1.4h-.2v-.1l.5-1.2h-.8zM84.3 68.4l.5-.2v1.5h-.2v-1.2l-.3 .1zM85.2 71h.2v-.2h.1v.2h.3v.1h-.2l.2 .3-.2 .1-.1-.3-.2 .3-.1-.1 .2-.3h-.3zM86.5 76.2h.1v.2l.2-.2h.2v.1a.28 .28 0 0 0-.3 .1 .28 .28 0 0 0-.1 .3v.5h-.1zM87.5 71l.5-.3 .6 .1v.2l-.3-.1-.5 .1-.2 .5 .2 .5 .5 .1 .1-.5h-.3v-.2h.5v.8h-.7l-.3-.1-.2-.4zM88.5 76.3l.6-.1v.2l-.3-.1-.3 .2 .1 .5 .2 .1 .3-.1v.2l-.3 .1-.4-.2-.1-.5zM88.5 68.3h1.1v.1h-.4v1.3h-.2v-1.3h-.5zM89.5 75.9h.2v.3h.2v.1h-.2v.8h.2l-.1 .2-.3-.2v-.8h-.2zM89.9 68.3h.7v.1h-.5v.5h.5v.2h-.5v.6h-.2z"/>
<path d="M90.2 71h.3v-.2h.1v.2h.2l.1 .1h-.3l.2 .3-.1 .1-.2-.3-.1 .3-.2-.1 .3-.3h-.3zM91.2 70.8l.5-.1 .3 .3-.1 .3-.2 .2 .3 .1v.3l-.3 .3h-.4l-.1-.2 .3 .1a.29 .29 0 0 0 .3-.3 .29 .29 0 0 0-.4-.2l-.1-.2 .4-.1a.31 .31 0 0 0-.1-.4 .31 .31 0 0 0-.4 .1zM90.8 68.3h1v.1h-.4v1.3h-.2v-1.3h-.4zM92.1 76.2h.2v.1l.3-.2 .3 .2v.9h-.1v-.6a.27 .27 0 0 0-.3-.3 .27 .27 0 0 0-.2 .3v.6h-.2zM92.4 70.8l.5-.1 .3 .2-.1 .6-.5 .4-.1 .2h.7v.1h-.9l.1-.4 .5-.5a.32 .32 0 0 0-.1-.4 .32 .32 0 0 0-.4 .1zM95.4 75.7h.2v1.4h.6v.1h-.8zM96.5 75.7h.1v1.4h.6v.1h-.7z"/>
<path d="M80.4 75.8a.13 .13 0 0 1 .2 0 .13 .13 0 0 1-.2 0zM80.4 76.2h.2v1h-.2z"/>
<path d="M81.1 76.3l.3-.2 .4 .2v.5h-.7l.2 .3 .5-.1-.1 .2-.4 .1-.3-.2-.1-.5zM81.2 76.4l-.1 .2h.5a.27 .27 0 0 0-.1-.3 .27 .27 0 0 0-.3 .1z"/>
<path d="M84.1 70.9l.4-.2 .4 .3v.9l-.3 .3h-.5l-.1-.3zM84.3 70.9l-.2 .2v.5l.1 .4 .3 .1 .2-.3v-.7l-.2-.2z"/>
<path d="M84.4 75.7h.6l.5 .4 .1 .5-.3 .5-.9 .1zM84.6 75.9v1.2l.6-.1 .2-.3-.1-.5-.3-.3z"/>
<path d="M85.9 75.8a.11 .11 0 0 1 .2 0 .11 .11 0 0 1-.2 0zM85.9 76.2h.2v1h-.2z"/>
<path d="M86 68.4l.5-.2 .3 .3v.9l-.4 .3h-.4v-.2h.5l.1-.5-.2 .2-.3-.1-.2-.2zM86 68.7a.35 .35 0 0 0 .7 0 .35 .35 0 0 0-.7 0z"/>
<path d="M86.2 70.8l.8 .1 .1 .4-.4 .3 .5 .6h-.2l-.4-.6h-.3v.6h-.1zM86.3 70.9v.5h.3a.25 .25 0 0 0 .3-.2 .25 .25 0 0 0-.3-.3z"/>
<path d="M87.2 68.3h.2l-.1 .4h-.1zM87.4 68.3h.2v.4h-.1z"/>
<path d="M87.3 76.3l.3-.2 .4 .2 .1 .5h-.7l.2 .3 .4-.1v.2l-.4 .1-.3-.2zM87.4 76.4v.2l.5-.1a.25 .25 0 0 0-.2-.2 .25 .25 0 0 0-.3 .1z"/>
<path d="M89 70.8h.4a.35 .35 0 0 1 .5 .2 .35 .35 0 0 1-.3 .4l.3 .2v.5l-.3 .1h-.6zM89.2 70.9v.5h.2a.24 .24 0 0 0 .2-.2 .24 .24 0 0 0-.2-.3zM89.2 71.6v.5h.2a.26 .26 0 0 0 .3-.3 .26 .26 0 0 0-.3-.2z"/>
<path d="M90.2 75.8a.12 .12 0 0 1 .2 0 .12 .12 0 0 1-.2 0zM90.2 76.2h.2v1h-.2z"/>
<path d="M90.7 76.7a.55 .55 0 0 1 1.1 0 .55 .55 0 0 1-1.1 0zM91 76.3l-.1 .6 .5 .2 .2-.2v-.4l-.3-.2z"/>
<path d="M93.7 70.8l.4-.1 .3 .3v.9l-.3 .3h-.4l-.2-.4zM93.9 70.9l-.2 .7 .1 .4 .3 .1 .2-.2v-.8l-.2-.2z"/>
<path d="M94.4 75.7h.2l.6 1.5h-.3l-.1-.4h-.6l-.2 .4h-.2zM94.5 75.9l-.3 .7h.5z"/>
<circle cx="85.5" cy="69.6" r=".13"/>
</g>
<!-- layer: 2-BL -->
<g fill="none" stroke="#000" stroke-width=".21">
<path d="M75.7 51.6h24.7v48.7h-24.7zM76.6 52.5h23v42.6h-23zM123.8 51.6h.2v48.7h-.8v-.4h.5l.1-2.6zM123.8 51.6h.1M124 51.6h.7M124.7 51.6l.1 48.6M124.8 57.6a.4 .4 0 0 0-.4 .4 .4 .4 0 0 0 .4 .4M124.8 52a.4 .4 0 0 0-.4 .4 .4 .4 0 0 0 .4 .4M145.9 51.6h24.7v48.7h-24.7zM145.9 57.6a.4 .4 0 0 1 .4 .4 .4 .4 0 0 1-.4 .4M145.9 53a.4 .4 0 0 1 .4 .4 .4 .4 0 0 1-.4 .4M147.5 51.6a.4 .4 0 0 0 .4 .4 .4 .4 0 0 0 .4-.4"/>
<path d="M152.9 51.6a.4 .4 0 0 0 .4 .4 .4 .4 0 0 0 .4-.4M157.9 51.6a.4 .4 0 0 0 .4 .4 .4 .4 0 0 0 .4-.4M162.8 51.6a.4 .4 0 0 0 .4 .4 .4 .4 0 0 0 .4-.4M168.3 51.6a.4 .4 0 0 0 .4 .4 .4 .4 0 0 0 .4-.4M170.6 57.6a.4 .4 0 0 0-.4 .4 .4 .4 0 0 0 .4 .4M170.6 53a.4 .4 0 0 0-.4 .4 .4 .4 0 0 0 .4 .4M188.1 57.6a.4 .4 0 0 1 .4 .4 .4 .4 0 0 1-.4 .4M188.1 53a.4 .4 0 0 1 .4 .4 .4 .4 0 0 1-.4 .4M189.6 51.6a.4 .4 0 0 0 .4 .4 .4 .4 0 0 0 .4-.4M195.1 51.6a.4 .4 0 0 0 .4 .4 .4 .4 0 0 0 .4-.4M200 51.6a.4 .4 0 0 0 .4 .4 .4 .4 0 0 0 .4-.4M204.9 51.6a.4 .4 0 0 0 .4 .4 .4 .4 0 0 0 .4-.4"/>
<path d="M210.4 51.6a.4 .4 0 0 0 .4 .4 .4 .4 0 0 0 .4-.4M212.7 57.6a.4 .4 0 0 0-.4 .4 .4 .4 0 0 0 .4 .4M212.7 53a.4 .4 0 0 0-.4 .4 .4 .4 0 0 0 .4 .4M124.8 75.4a.4 .4 0 0 0-.4 .4 .4 .4 0 0 0 .4 .4M124.8 69.4a.4 .4 0 0 0-.4 .4 .4 .4 0 0 0 .4 .4M124.8 63.5a.4 .4 0 0 0-.4 .4 .4 .4 0 0 0 .4 .4M145.9 75.4a.4 .4 0 0 1 .4 .4 .4 .4 0 0 1-.4 .4M145.9 69.4a.4 .4 0 0 1 .4 .4 .4 .4 0 0 1-.4 .4M145.9 63.5a.4 .4 0 0 1 .4 .4 .4 .4 0 0 1-.4 .4M170.6 75.4a.4 .4 0 0 0-.4 .4 .4 .4 0 0 0 .4 .4M170.6 69.4a.4 .4 0 0 0-.4 .4 .4 .4 0 0 0 .4 .4M170.6 63.5a.4 .4 0 0 0-.4 .4 .4 .4 0 0 0 .4 .4"/>
<path d="M188.1 75.4a.4 .4 0 0 1 .4 .4 .4 .4 0 0 1-.4 .4M188.1 69.4a.4 .4 0 0 1 .4 .4 .4 .4 0 0 1-.4 .4M188.1 63.5a.4 .4 0 0 1 .4 .4 .4 .4 0 0 1-.4 .4M212.7 75.4a.4 .4 0 0 0-.4 .4 .4 .4 0 0 0 .4 .4M212.7 69.4a.4 .4 0 0 0-.4 .4 .4 .4 0 0 0 .4 .4M212.7 63.5a.4 .4 0 0 0-.4 .4 .4 .4 0 0 0 .4 .4M75.7 98.1h1.9v1h4.7v-1h.7M75.7 99.9h2.8M75.7 97.3h.5M76.2 99.9v-47.9h23.7v47.9M78.5 99.9l.2 .2M81.6 99.9h13"/>
<path d="M81.6 99.9l-.3 .3M83 98.1v1h4.7v-1h.7v1h4.8v-1h.7v1h4.7v-1M83 98.1v1h1.9M94.7 99.9l.2 .3M97.6 99.9h2.8M97.7 99.9l-.2 .4M99.9 98.1h-1.3h1.8M99.9 97l-.8 1.1M99.9 97.3h.5M124.8 93.1a.4 .4 0 0 0-.4 .4 .4 .4 0 0 0 .4 .5M124.8 87.2a.4 .4 0 0 0-.4 .4 .4 .4 0 0 0 .4 .4M124.8 81.3a.4 .4 0 0 0-.4 .4 .4 .4 0 0 0 .4 .4"/>
<path d="M124.8 98.1a.4 .4 0 0 0-.4 .4 .4 .4 0 0 0 .4 .4M145.9 93.1a.4 .4 0 0 1 .4 .4 .4 .4 0 0 1-.4 .5M145.9 87.2a.4 .4 0 0 1 .4 .4 .4 .4 0 0 1-.4 .4M145.9 81.3a.4 .4 0 0 1 .4 .4 .4 .4 0 0 1-.4 .4M145.9 98.1a.4 .4 0 0 1 .4 .4 .4 .4 0 0 1-.4 .4M170.6 98.1a.4 .4 0 0 0-.4 .4 .4 .4 0 0 0 .4 .4M170.6 93.1a.4 .4 0 0 0-.4 .4 .4 .4 0 0 0 .4 .5M170.6 87.2a.4 .4 0 0 0-.4 .4 .4 .4 0 0 0 .4 .4M170.6 81.3a.4 .4 0 0 0-.4 .4 .4 .4 0 0 0 .4 .4M188.1 93.1a.4 .4 0 0 1 .4 .4 .4 .4 0 0 1-.4 .5M188.1 87.2a.4 .4 0 0 1 .4 .4 .4 .4 0 0 1-.4 .4M188.1 81.3a.4 .4 0 0 1 .4 .4 .4 .4 0 0 1-.4 .4"/>
<path d="M188.1 98.1a.4 .4 0 0 1 .4 .4 .4 .4 0 0 1-.4 .4M212.7 98.1a.4 .4 0 0 0-.4 .4 .4 .4 0 0 0 .4 .4M212.7 93.1a.4 .4 0 0 0-.4 .4 .4 .4 0 0 0 .4 .5M212.7 87.2a.4 .4 0 0 0-.4 .4 .4 .4 0 0 0 .4 .4M212.7 81.3a.4 .4 0 0 0-.4 .4 .4 .4 0 0 0 .4 .4M78.7 100.1v.2M81.3 100.2v.1M94.9 100.2v.1M124 100.3h.7M124.8 100.2l-.1 .1M147 100.3a.4 .4 0 0 1 .4-.4 .4 .4 0 0 1 .4 .4M154.4 100.3a.4 .4 0 0 1 .4-.4 .4 .4 0 0 1 .4 .4"/>
<path d="M161.3 100.3a.4 .4 0 0 1 .4-.4 .4 .4 0 0 1 .4 .4M168.7 100.3a.4 .4 0 0 1 .4-.4 .4 .4 0 0 1 .4 .4M189.1 100.3a.4 .4 0 0 1 .4-.4 .4 .4 0 0 1 .4 .4M194.3 100.3h-6.3v-48.7h24.7v48.7h-6.1M194.3 101.1l2.2 .8-.5 .7zM196.2 102.2l2.5 1.2h2.9l2.4-1.2M203.8 101.9l2.6-.8-2.2 1.5zM204.5 100.3h.3M210.8 100.3a.4 .4 0 0 1 .5-.4 .4 .4 0 0 1 .4 .4M131 158h3.6M134.6 150.9h9.1v14.2h-9.1zM134.6 155.7h9.1"/>
<path d="M138.1 149.9l1.8 1-1.8 1zM138.1 154.7l1.8 1-1.8 1zM138.1 159.4l1.8 1-1.8 1zM139.4 149l-.9 .9M139.4 158.5l-.9 .9M139.4 153.8l-.9 .8M139.9 149.9v2M139.9 154.7v2M139.9 159.4v2M140.3 149l-.9 .9M140.3 158.5l-.9 .9M140.3 153.8l-.9 .9"/>
<path d="M143.7 158h3.6M134.6 160.4h9.1M138.1 164.1l1.8 1.1-1.8 1zM139.4 163.3l-.9 .8M139.9 164.1v2.1M140.3 163.3l-.9 .8"/>
<circle cx="77.1" cy="98.5" r=".3"/>
<circle cx="99" cy="98.5" r=".3"/>
<circle cx="147.3" cy="98.5" r=".3"/>
<circle cx="152.8" cy="98.6" r=".3"/>
<circle cx="158.3" cy="98.6" r=".3"/>
<circle cx="163.7" cy="98.6" r=".3"/>
<circle cx="169.2" cy="98.5" r=".3"/>
<circle cx="189.4" cy="98.5" r=".3"/>
<circle cx="211.4" cy="98.5" r=".3"/>
<circle cx="131" cy="158" r=".57"/>
<circle cx="147.3" cy="158" r=".57"/>
</g>
<g fill="#000" stroke="#000" stroke-width=".21">
<path d="M139.4 149l.3-.2-.2 .3zM139.4 158.5l.3-.2-.2 .3zM139.4 153.7l.3-.2-.2 .3zM140.2 149l.3-.2-.2 .3zM140.2 158.5l.3-.2-.2 .3zM140.2 153.7l.3-.2-.2 .3zM139.4 163.2l.3-.2-.2 .3zM140.2 163.2l.3-.2-.2 .3z"/>
<path d="M75.7 97.3l.5 .8v-.8zM75.7 97.3l.5 .8h-.5z"/>
<path d="M99.9 97.3l.5 .8v-.8zM99.9 97.3l.5 .8h-.5z"/>
</g>
<!-- layer: 2-BL-FPC -->
<g fill="none" stroke="#000" stroke-width=".21">
<path d="M204.8 94.5v6M205 94.2h.4M205.1 94.2l-.3 .3M205.3 94.2v.9M205.3 95v.3M205.4 94.2l.2 .1 .1-.1M205.7 94.2h.7l.2 .1 .5-.1 .2 .3M205.8 95v.8h-.5v-.5M205.8 94.2v.9M206.3 95v.8h.5v-.8M206.3 94.2v.4M206.3 94.6v.4"/>
<path d="M206.8 94.2v.8M207.3 94.5v3.1l-.7 1.5v1.4M81.2 108.7l.3 .3M81.4 109h.4M81.7 108.3v-.8h.5v1.5M81.7 108.6v.4M81.7 108.2v.4M81.8 109l.2-.1 .1 .1M81.9 100.3v3.9l-.8 1.4v3.1M82.1 109h.7M82.7 108.2v.8M82.7 108.2v-.7h.5v.7"/>
<path d="M82.8 109l.1-.1 .2 .1M83.2 108.2v.8M83.7 100.3v8.4l-.1 .3h-.5M164.4 100.8l.1 3.4 .7 1.6"/>
<circle cx="205.6" cy="95.2" r=".15"/>
<circle cx="206.6" cy="94.8" r=".15"/>
<circle cx="82" cy="108.4" r=".15"/>
<circle cx="82.9" cy="108" r=".15"/>
</g>
<!-- layer: 3-LCD-FPC -->
<path d="M205.3 93.5h.5v2.5h-.5zM206.1 97.5h.1M206.3 93.5h.5v2.5h-.5zM81.7 107.2h.5v2.6h-.5zM82.4 105.8h.1M82.7 107.2h.5v2.6h-.5z" fill="none" stroke="#000" stroke-width=".21"/>
<text font-size="6.5" x="200.9" y="170.5">T190X7-C12-05</text>
<text font-size="6.2" x="24" y="169.3">A</text>
<text font-size="6.1" x="187" y="154.4">深圳市金逸晨电子有限公司</text>
<text font-size="4.4" x="212.7" y="26.8">REV</text>
<g font-size="4.1">
<text x="116.6" y="173.1">Backlight Circuit Diagram:</text>
<text x="128.4" y="178.5">(背光电路图)</text>
</g>
<g font-size="4">
<text x="249.4" y="26.8">SIGN</text>
<text x="258.6" y="26.8">DATA</text>
<text x="208.1" y="181.7">OF</text>
</g>
<text font-size="3.4" x="187.8" y="160.2">ShenZhen GoldenMorning Electronic Co.,Ltd</text>
<g font-size="3.1">
<text x="235.6" y="77.4">2</text>
<text x="235.7" y="72.6">1</text>
<text x="244" y="77.4">RESET</text>
<text x="245.8" y="72.6">GND</text>
<text x="235.5" y="82.2">3</text>
<text x="246.2" y="82.2">SCL</text>
<text x="235.6" y="87.1">4</text>
<text x="246.5" y="87.1">D/C</text>
<text x="235.5" y="91.9">5</text>
<text x="247.1" y="91.9">CS</text>
<text x="235.5" y="96.7">6</text>
<text x="235.5" y="101.6">7</text>
<text x="245.9" y="101.6">SDO</text>
<text x="246" y="96.8">SDA</text>
<text x="235.5" y="106.4">8</text>
<text x="247.3" y="106.4">TE</text>
<text x="235.5" y="111.3">9</text>
<text x="246" y="111.3">VCC</text>
<text x="234.6" y="116.1">10</text>
<text x="244.2" y="116.1">IOVCC</text>
<text x="234.6" y="125.8">12</text>
<text x="234.8" y="121">11</text>
<text x="245.1" y="121">LEDA</text>
<text x="245.1" y="125.8">LEDK</text>
</g>
<g font-size="2.8">
<text x="213.9" y="31.3">V1</text>
<text x="213.9" y="36.3">V2</text>
<text x="170.1" y="46.5">SUS304(0.15T）</text>
<text x="233.9" y="66.3">NO.</text>
<text x="242.5" y="66.3">PIN NAME</text>
<text x="257.5" y="171.4">V2</text>
</g>
<g font-size="2.6">
<text x="83.3" y="37.9">LCM 25</text>
<text x="66.3" y="47.3" transform="rotate(-90 66.3 47.3)">0.1</text>
<text x="71.6" y="47.4" transform="rotate(-90 71.6 47.4)">1.1</text>
<text x="80.2" y="47.9">LCD AA 22.7</text>
<text x="82.5" y="42.8">LCD 24.8</text>
<text x="104.6" y="47.9">1.15</text>
<text x="104.8" y="42.8">0.1</text>
<text x="129.1" y="47.3">2.27</text>
<text x="55.8" y="82" transform="rotate(-90 55.8 82)">LCM 49.32</text>
<text x="66.3" y="82.7" transform="rotate(-90 66.3 82.7)">LCD CF 45.92</text>
<text x="71.6" y="82.4" transform="rotate(-90 71.6 82.4)">LCD AA 42.72</text>
<text x="60.9" y="84.6" transform="rotate(-90 60.9 84.6)">LCD TFT 48.52</text>
<text x="70.7" y="120.2" transform="rotate(-90 70.7 120.2)">30±0.05</text>
<text x="152.1" y="122.2" transform="rotate(-90 152.1 122.2)">3.5</text>
<text x="83.4" y="128.3" transform="rotate(-90 83.4 128.3)">5</text>
<text x="61.5" y="135.1">9.219±0.5</text>
<text x="93.6" y="135.1">6.5</text>
<text x="165.3" y="136.8">0.3±0.05</text>
<text x="165.3" y="133.1">0.5±0.05</text>
<text x="164.5" y="140.9">P0.5*(12-1)=5.5±0.05</text>
</g>
<g font-size="2.5">
<text x="183.3" y="169.1">LCM NO:</text>
<text x="182" y="177.1">UNITS:MM</text>
</g>
<g font-size="2.3">
<text x="35.5" y="142.8">NOTES:</text>
<text x="35.6" y="148.6">2.Viewing Direction (视角方向) : ALL</text>
<text x="35.7" y="145.7">1.Display Size (显示尺寸) :1.9&quot;TFT</text>
<text x="35.6" y="154.5">4.Resolution (分辨率) : 170*RGB*320</text>
<text x="35.7" y="151.6">3.Display Mode (显示模式) : Transmissive/Normally Black</text>
<text x="35.6" y="157.5">5.Color (颜色) : 262K</text>
</g>
<g font-size="2.2">
<text x="192.3" y="109.5">FPC弯折示意图</text>
<text x="193.5" y="112.6">FPC展开出货</text>
<text x="35.5" y="160.4">6.Drive IC (驱动IC) : ST7789</text>
<text x="35.5" y="163.4">7.Interface (接口) : 4 Wire SPI</text>
<text x="35.5" y="166.3">8.Backlight (背光) : White IF=80mA,VF=3.2V(TYP)</text>
<text x="35.5" y="172.2">10.Operating temperature (工作温度) : -20℃+70℃</text>
<text x="35.5" y="169.3">9.Luminance (透屏亮度) : 300cd/m²(TYP)</text>
<text x="35.5" y="175.2">11.Storage temperature (存储温度) : -30℃+80℃</text>
<text x="35.5" y="178.1">12.RoHS (欧盟标准) : YES</text>
<text x="35.6" y="181.1">*Unspecified Tolerance (公差) : ±0.1</text>
</g>
<g font-size="2.1">
<text x="227.8" y="35.8">更换新款背光</text>
<text x="228.2" y="30.8">First edition</text>
<text x="250.3" y="30.8">YYQ</text>
<text x="250.3" y="35.9">YYQ</text>
<text x="256.5" y="31">20241107</text>
<text x="256.5" y="36.1">20250630</text>
<text x="125.4" y="133.7">FPC+PI补强=0.3±0.05</text>
<text x="220.5" y="185.8">2025-06-30</text>
<text x="224" y="180.9">YYQ</text>
<text x="237" y="185.8">2025-06-30</text>
<text x="241.4" y="181">ZY</text>
</g>
<g font-size="1.7">
<text x="125.1" y="158.5">LED-A</text>
<text x="148.7" y="158.6">LED-K</text>
</g>
<g font-size="1.3">
<text x="218.7" y="88.5" transform="rotate(-90 218.7 88.5)">27.39</text>
<text x="78.6" y="103.7" transform="rotate(-90 78.6 103.7)">5</text>
<text x="87.1" y="104.5">开窗区</text>
<text x="98" y="107.3" transform="rotate(-90 98 107.3)">10.5</text>
<text x="155.5" y="104.9">10.33</text>
<text x="158.3" y="102.5">4.15</text>
<text x="166.8" y="107.5">3.15</text>
<text x="78.6" y="109.4" transform="rotate(-90 78.6 109.4)">5.5</text>
<text x="81.6" y="113.5">3.97</text>
<text x="92.4" y="113.6">3</text>
<text x="157" y="109.9">13.47</text>
<text x="218.7" y="108.5" transform="rotate(-90 218.7 108.5)">MAX 0.5</text>
<text x="78.6" y="122.2" transform="rotate(-90 78.6 122.2)">19.01</text>
</g>
<g font-size="1.2">
<text x="197.5" y="79.8">1</text>
<text x="202.1" y="79.8">12</text>
<text x="194.8" y="106.6">请注意机壳避空</text>
<text x="84.9" y="124.4">12</text>
<text x="90.4" y="124.4">1</text>
<text x="155.3" y="126">1</text>
<text x="159.9" y="126">12</text>
</g>
<text font-size="1.1" x="194.7" y="105">FPC弯折突出背光胶框</text>
<g font-size="1">
<text x="205.1" y="97">A K</text>
<text x="81.5" y="106.9">K A</text>
</g>
</svg>
